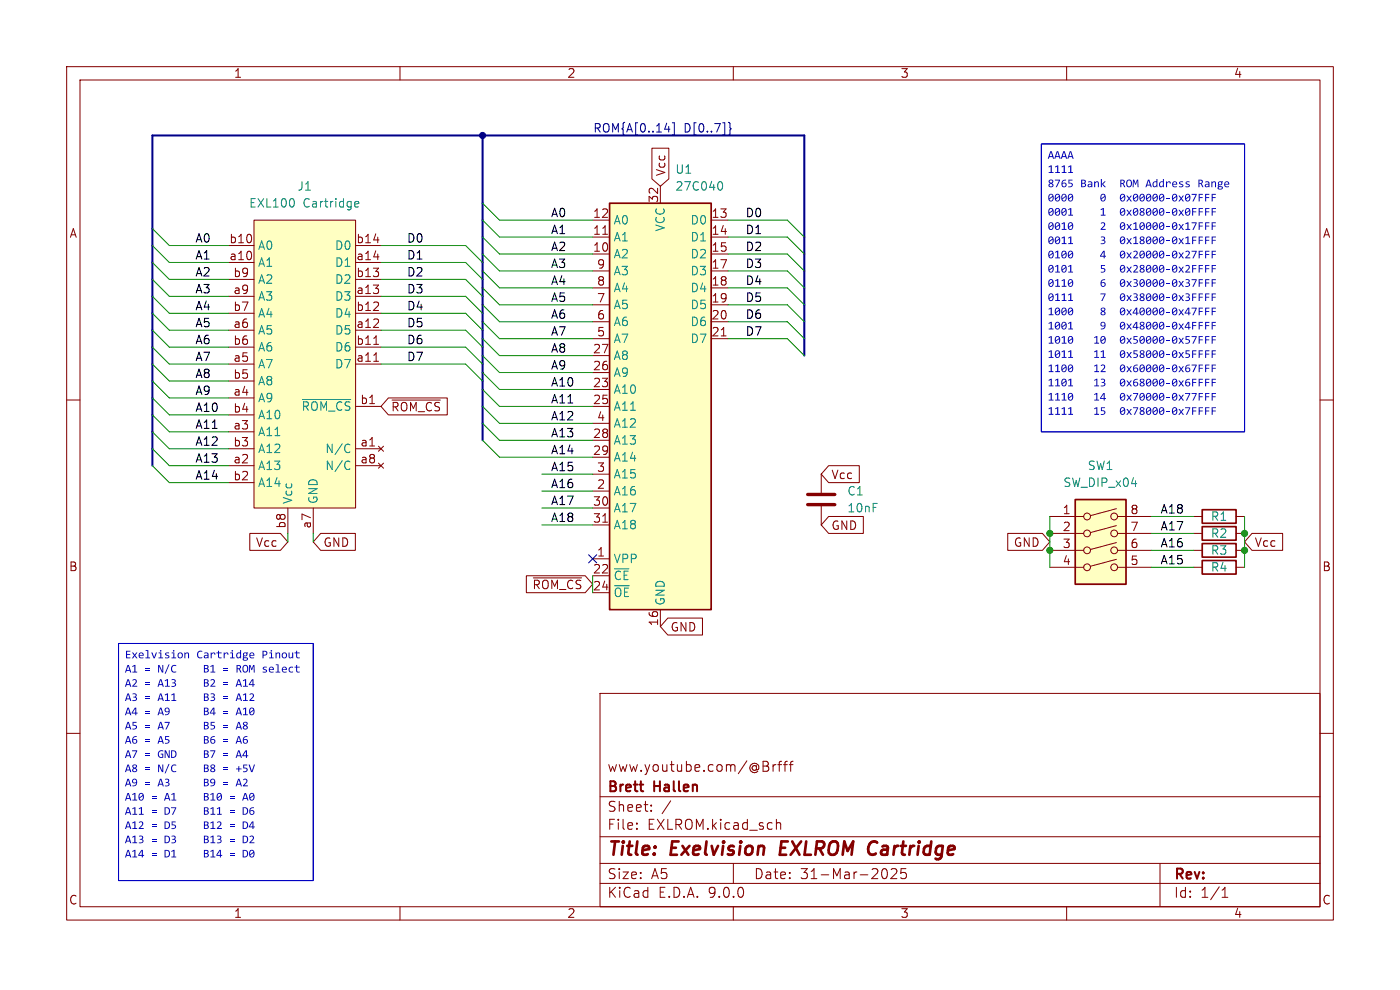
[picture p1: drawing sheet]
<svg xmlns="http://www.w3.org/2000/svg" width="297mm" height="210mm" viewBox="0 0 297 210" stroke-linecap="round" stroke-linejoin="round" font-family="sans-serif">
<g fill="none" stroke="#840000" stroke-width=".22">
<path d="M14.1 14.1h268.8v181.1h-268.8zM17 17h263v175.3h-263zM84.9 14.1v2.9M155.6 14.1v2.9M226.3 14.1v2.9M14.1 84.9h2.9M280 84.9h2.9M253.2 116.7h1.8M262.2 116.7h1.8M14.1 155.6h2.9M127.3 147.1h152.7v45.2h-152.7zM280 155.6h2.9"/>
<path d="M127.3 177.5h152.7M127.3 169h152.7M135.1 175.7v.2M135.1 174.6v.2M138.1 171.9v.2M138.1 170.8v.2M142.3 169.9l-1.8 2.7M163 162.7v.7M164 162.2v1.4M164.6 162.2l-.4 .1-.2 .3M164.7 173.8v2.1M164.7 174.7a.53 .53 0 0 1 .9 .1v1.1"/>
<path d="M165 162.2h.8M165.8 161.5l-.4 .1-.1 .2v1.8M166.2 162.2h.8M167 161.5l-.4 .1-.1 .2v1.8M167.4 162.2h.8M168.2 161.5l-.4 .1-.1 .2v1.8M84.9 192.3v2.9M127.3 187.4h152.7M127.3 183.2h152.7M155.6 192.3v2.9M155.6 183.2v4.2M188 184.5a1.44 1.44 0 0 1-.3 1.9h-.2"/>
<path d="M190.2 184.5v.7l-1.2 1.2h1.3M191.2 184.3l-.1 1 .3-.2 .7 .1 .2 .3v.5l-.4 .4h-.5l-.3-.2M226.3 192.3v2.9M246.1 183.2v9.1M259.3 190.3h1.2M259.3 188.8l.6-.6v2.1"/>
</g>
<path d="M165.8 178.5l-.4 2.8h1.4" fill="none" stroke="#840000" stroke-width=".57"/>
<path d="M255 115.3h7.2v2.9h-7.2z" fill="none" stroke="#840000" stroke-width=".36"/>
<path d="M129.3 43.1h21.6v86.2h-21.6z" fill="#ffffc2"/>
<path d="M129.3 43.1h21.6v86.2h-21.6z" fill="none" stroke="#840000" stroke-width=".36"/>
<g fill="none" stroke="#840000" stroke-width=".22">
<path d="M140.1 39.5v3.6M125.7 46.7h3.6M125.7 50.3h3.6M125.7 53.9h3.6M125.7 57.5h3.6M127.9 49.7h1M150.9 46.7h3.6M150.9 50.3h3.6M150.9 53.9h3.6M150.9 57.5h3.6M125.7 61.1h3.6M125.7 64.7h3.6"/>
<path d="M125.7 68.3h3.6M125.7 71.8h3.6M125.7 75.4h3.6M125.7 79h3.6M150.9 61.1h3.6M150.9 64.7h3.6M150.9 68.3h3.6M150.9 71.8h3.6M153 71.3h1M125.7 82.6h3.6M125.7 86.2h3.6M125.7 89.8h3.6"/>
<path d="M125.7 93.4h3.6M125.7 97h3.6M125.7 100.6h3.6M125.7 104.2h3.6M125.7 107.8h3.6M125.7 111.4h3.6M125.7 118.5h3.6M127.9 110.8h1M125.7 122.1h3.6M125.7 125.7h3.6M140.1 129.3v3.6"/>
</g>
<path d="M152.5 38.6l.2-.1a.98 .98 0 0 1 .7 .8 .98 .98 0 0 1-.4 .9h-.5" fill="none" stroke="#008484" stroke-width=".22"/>
<path d="M53.9 46.7h21.5v61.1h-21.5z" fill="#ffffc2"/>
<g fill="none" stroke="#840000" stroke-width=".22">
<path d="M48.5 52.1h5.4M48.5 55.7h5.4M48.5 59.3h5.4M53.9 46.7h21.5v61.1h-21.5zM75.4 52.1h5.4M75.4 55.7h5.4M75.4 59.3h5.4M48.5 62.9h5.4M48.5 66.5h5.4M48.5 70h5.4M48.5 73.6h5.4M48.5 77.2h5.4"/>
<path d="M75.4 62.9h5.4M75.4 66.5h5.4M75.4 70h5.4M75.4 73.6h5.4M75.4 77.2h5.4M79.3 73h1M79.3 76.6h1M48.5 80.8h5.4M48.5 84.4h5.4M48.5 88h5.4M48.5 91.6h5.4M48.5 95.2h5.4"/>
<path d="M48.5 98.8h5.4M75.4 95.2h5.4M75.4 98.8h5.4M75.4 86.2h5.4M80.3 94.7l1.1 1M80.3 98.2l1.1 1.1M81.4 94.7l-1.1 1M81.4 98.2l-1.1 1.1M48.5 102.4h5.4M61.1 107.8v5.4M66.5 107.8v5.4M253.2 109.6h1.8"/>
<path d="M262.2 109.6h1.8"/>
</g>
<path d="M62.4 42.5v1.1M75.4 43.8h.6M75.4 42.8l.5-.1 .2 .5-.8 .1M64.1 84.7h10.3M73.9 94.2l.3 .2M73.9 97.8l.3 .2M74.2 95.8l-.3 .2M74.2 99.4l-.3 .2" fill="none" stroke="#008484" stroke-width=".22"/>
<path d="M255 108.1h7.2v2.9h-7.2z" fill="none" stroke="#840000" stroke-width=".36"/>
<path d="M228.1 106h10.8v17.9h-10.8z" fill="#ffffc2"/>
<g fill="none" stroke="#840000" stroke-width=".22">
<path d="M138.3 31.4h3.6v6.5l-1.8 1.6-1.8-1.6zM82.4 84.4h12.5v3.6h-12.5l-1.6-1.8zM83.2 84.9h10.2M175.8 98.8h6.5v3.6h-6.5l-1.6-1.8zM53 113.2h6.5l1.6 1.8-1.6 1.7h-6.5zM68 113.2h7.4v3.5h-7.4l-1.5-1.7zM174.2 100.6v3.9M174.2 107.4v4M175.8 109.6h7.4v3.6h-7.4l-1.6-1.8zM213.8 113.2h7.3l1.6 1.8-1.6 1.7h-7.3zM222.7 109.6h7.2M222.7 113.2h7.2"/>
<path d="M222.7 116.7h7.2M236.8 107.9l-5.5 1.5M236.8 111.5l-5.5 1.5M236.8 115.1l-5.5 1.5M236.8 118.7l-5.5 1.4M237.1 109.6h7.2M237.1 113.2h7.2M237.1 116.7h7.2M253.2 113.2h1.8M262.2 113.2h1.8M265.6 113.2h6.5v3.5h-6.5l-1.6-1.7zM111.7 122.1h12.5l1.5 1.8-1.5 1.8h-12.5z"/>
<path d="M113.1 122.6h10.3M141.7 131.1h7.3v3.6h-7.3l-1.6-1.8zM222.7 120.3h7.2M237.1 120.3h7.2M253.2 120.3h1.8M262.2 120.3h1.8"/>
<circle cx="230.6" cy="116.7" r=".72"/>
<circle cx="230.6" cy="109.6" r=".72"/>
<circle cx="230.6" cy="113.2" r=".72"/>
<circle cx="236.4" cy="116.7" r=".72"/>
<circle cx="236.4" cy="109.6" r=".72"/>
<circle cx="236.4" cy="113.2" r=".72"/>
<circle cx="230.6" cy="120.3" r=".72"/>
<circle cx="236.4" cy="120.3" r=".72"/>
</g>
<path d="M228.1 106h10.8v17.9h-10.8zM255 111.7h7.2v2.9h-7.2zM255 118.9h7.2v2.9h-7.2z" fill="none" stroke="#840000" stroke-width=".36"/>
<path d="M171.3 104.9h5.8M171.3 107h5.8" fill="none" stroke="#840000" stroke-width=".72"/>
<path d="M141 27.4h1.1M141.9 26.8v1.2M142.6 26h.5v2.6h-.5M154.5 26l.4 .2v.9l.2 .2-.2 .3v.8l-.4 .3M124.9 117.7l1.7 1.7M126.6 117.7l-1.7 1.7" fill="none" stroke="#000084" stroke-width=".22"/>
<path d="M102.4 28.7v64.7M170.6 75.4v-46.7h-138.3v70.1" fill="none" stroke="#000084" stroke-width=".43"/>
<g fill="none" stroke="#008400" stroke-width=".22">
<path d="M32.3 59.3l3.6 3.6h12.6M32.3 52.1l3.6 3.6h12.6M32.3 48.5l3.6 3.6h12.6M32.3 55.7l3.6 3.6h12.6M80.8 55.7h18l3.6 3.6M80.8 52.1h18l3.6 3.6M80.8 59.3h18l3.6 3.6M102.4 46.7l3.6 3.6h19.7M102.4 43.1l3.6 3.6h19.7M102.4 53.9l3.6 3.6h19.7M102.4 50.3l3.6 3.6h19.7M102.4 57.5l3.6 3.6h19.7"/>
<path d="M154.5 50.3h12.5l3.6 3.6M154.5 46.7h12.5l3.6 3.6M154.5 57.5h12.5l3.6 3.6M154.5 53.9h12.5l3.6 3.6M32.3 77.2l3.6 3.6h12.6M32.3 73.6l3.6 3.6h12.6M32.3 70l3.6 3.6h12.6M32.3 66.5l3.6 3.5h12.6M32.3 62.9l3.6 3.6h12.6M80.8 62.9h18l3.6 3.6M80.8 77.2h18l3.6 3.6M80.8 73.6h18l3.6 3.6"/>
<path d="M80.8 70h18l3.6 3.6M80.8 66.5h18l3.6 3.5M102.4 64.7l3.6 3.6h19.7M102.4 71.8l3.6 3.6h19.7M102.4 68.3l3.6 3.5h19.7M102.4 79l3.6 3.6h19.7M102.4 75.4l3.6 3.6h19.7M102.4 61.1l3.6 3.6h19.7M154.5 68.3h12.5l3.6 3.5M154.5 71.8h12.5l3.6 3.6M154.5 61.1h12.5l3.6 3.6M154.5 64.7h12.5l3.6 3.6"/>
<path d="M32.3 95.2l3.6 3.6h12.6M32.3 84.4l3.6 3.6h12.6M32.3 98.8l3.6 3.6h12.6M32.3 91.6l3.6 3.6h12.6M32.3 88l3.6 3.6h12.6M32.3 80.8l3.6 3.6h12.6M102.4 82.6l3.6 3.6h19.7M102.4 93.4l3.6 3.6h19.7M102.4 89.8l3.6 3.6h19.7M102.4 86.2l3.6 3.6h19.7M61.1 113.2v1.8M66.5 113.2v1.8"/>
<path d="M115 107.8h10.7M115 111.4h10.7M115 100.6h10.7M115 104.2h10.7M222.7 109.6v10.7M244.3 109.6h8.9M244.3 116.7h8.9M244.3 113.2h8.9M264 109.6v10.7M125.7 122.1v3.6M244.3 120.3h8.9"/>
</g>
<path d="M220.9 30.5h43.1v61.1h-43.1zM25.1 136.5h41.4v50.3h-41.4z" fill="none" stroke="#0000c2" stroke-width=".22"/>
<g fill="#0000c2">
<path d="M37.8 138.6a.6 .6 0 0 1 1 0 .6 .6 0 0 1-.4 .9 .6 .6 0 0 1-.7-.5h.2a.41 .41 0 0 0 .5 .4 .41 .41 0 0 0 .1-.7l-.4-.1-.2 .4h-.2z"/>
<path d="M39.1 138.4h.2v.2l.3-.2 .4 .1 .1 1.1h-.2v-.8l-.2-.2-.4 .2v.8h-.2z"/>
<path d="M53 138.6l.3-.2a.54 .54 0 0 1 .7 .7h-.9l.2 .4 .6-.1v.2l-.2 .1a.61 .61 0 0 1-.6-.2 .61 .61 0 0 1-.2-.6h.8a.33 .33 0 0 0-.3-.3 .33 .33 0 0 0-.3 .3h-.2z"/>
<path d="M62.5 138.4h.3v-.3l.2-.1v.4h.6v.2h-.6v.6a.34 .34 0 0 0 .6 .2v.2l-.2 .1a.44 .44 0 0 1-.6-.5v-.6h-.3z"/>
<path d="M62.5 141.4h.3v-.3l.2-.1v.4h.6v.2h-.6v.6a.34 .34 0 0 0 .6 .3v.1l-.2 .1a.44 .44 0 0 1-.6-.4v-.7h-.3z"/>
</g>
<circle cx="102.4" cy="28.7" r=".65" fill="#000084" stroke="#000084" stroke-width=".22"/>
<g fill="#008400" stroke="#008400" stroke-width=".22">
<circle cx="222.7" cy="113.2" r=".65"/>
<circle cx="264" cy="113.2" r=".65"/>
<circle cx="222.7" cy="116.7" r=".65"/>
<circle cx="264" cy="116.7" r=".65"/>
</g>
<g font-size="3.9" fill="#840000">
<text x="128.7" y="182.3">Title:</text>
<text x="142.4" y="182.3">Exelvision</text>
<text x="166.7" y="182.3">EXLROM Cartridge</text>
</g>
<g font-size="3" fill="#840000">
<text x="128.7" y="164">www.youtube.com/@Brfff</text>
<text x="128.7" y="172.5">Sheet:</text>
<text x="128.7" y="168.6">Brett</text>
<text x="138.8" y="168.6">Hallen</text>
<text x="128.7" y="176.3">File:</text>
<text x="137.3" y="176.3">EXLROM.kicad_sch</text>
<text x="128.7" y="190.8">KiCad</text>
<text x="128.7" y="186.8">Size:</text>
<text x="138.1" y="186.8">A5</text>
<text x="139.6" y="190.8">E.D.A.</text>
<text x="150.4" y="190.8">9.0.0</text>
<text x="159.8" y="186.8">Date:</text>
<text x="169.7" y="186.8">31-Mar-2025</text>
<text x="248.9" y="187.1">Rev:</text>
<text x="248.9" y="190.8">Id:</text>
<text x="254.7" y="190.8">1/1</text>
</g>
<g font-size="2.6" fill="#840000">
<text x="49.5" y="16.8">1</text>
<text x="120.2" y="16.8">2</text>
<text x="190.9" y="16.8">3</text>
<text x="261.6" y="16.8">4</text>
<text x="14.6" y="50.7">A</text>
<text x="280.5" y="50.7">A</text>
<text x="14.5" y="121.5">B</text>
<text x="280.4" y="121.5">B</text>
<text x="14.5" y="192.2">C</text>
<text x="49.5" y="195">1</text>
<text x="120.2" y="195">2</text>
<text x="190.9" y="195">3</text>
<text x="261.6" y="195">4</text>
<text x="280.4" y="192.2">C</text>
</g>
<g font-size="2.5" fill="#000084">
<text x="125.7" y="28.2">ROM{A[0..14]</text>
<text x="145.1" y="28.2">D[0..7]}</text>
</g>
<g font-size="2.5" fill="#0000c2">
<text x="222.3" y="34.4">AAAA</text>
<text x="222.3" y="37.4">1111</text>
<text x="222.3" y="40.4">8765 Bank</text>
<text x="237.5" y="40.4">ROMAddress</text>
<text x="254" y="40.4">Range</text>
<text x="222.3" y="43.5">0000</text>
<text x="222.3" y="46.5">0001</text>
<text x="233.3" y="43.5">0</text>
<text x="233.3" y="46.5">1</text>
<text x="237.5" y="43.5">0x00000-0x07FFF</text>
<text x="237.5" y="46.5">0x08000-0x0FFFF</text>
<text x="222.3" y="49.5">0010</text>
<text x="222.3" y="52.5">0011</text>
<text x="233.3" y="49.5">2</text>
<text x="233.3" y="52.5">3</text>
<text x="237.5" y="49.5">0x10000-0x17FFF</text>
<text x="237.5" y="52.5">0x18000-0x1FFFF</text>
<text x="222.3" y="55.5">0100</text>
<text x="222.3" y="58.5">0101</text>
<text x="233.3" y="55.5">4</text>
<text x="233.3" y="58.5">5</text>
<text x="237.5" y="55.5">0x20000-0x27FFF</text>
<text x="237.5" y="58.5">0x28000-0x2FFFF</text>
<text x="222.3" y="61.6">0110</text>
<text x="222.3" y="64.6">0111</text>
<text x="233.3" y="61.6">6</text>
<text x="233.3" y="64.6">7</text>
<text x="237.5" y="61.6">0x30000-0x37FFF</text>
<text x="237.5" y="64.6">0x38000-0x3FFFF</text>
<text x="222.3" y="67.6">1000</text>
<text x="222.3" y="70.6">1001</text>
<text x="233.3" y="67.6">8</text>
<text x="233.3" y="70.6">9</text>
<text x="237.5" y="67.6">0x40000-0x47FFF</text>
<text x="237.5" y="70.6">0x48000-0x4FFFF</text>
<text x="222.3" y="73.6">1010</text>
<text x="222.3" y="76.7">1011</text>
<text x="231.9" y="73.6">10</text>
<text x="231.9" y="76.7">11</text>
<text x="237.5" y="73.6">0x50000-0x57FFF</text>
<text x="237.5" y="76.7">0x58000-0x5FFFF</text>
<text x="222.3" y="79.7">1100</text>
<text x="222.3" y="82.7">1101</text>
<text x="231.9" y="79.7">12</text>
<text x="231.9" y="82.7">13</text>
<text x="237.5" y="79.7">0x60000-0x67FFF</text>
<text x="237.5" y="82.7">0x68000-0x6FFFF</text>
<text x="222.3" y="85.7">1110</text>
<text x="222.3" y="88.7">1111</text>
<text x="231.9" y="85.7">14</text>
<text x="231.9" y="88.7">15</text>
<text x="237.5" y="85.7">0x70000-0x77FFF</text>
<text x="237.5" y="88.7">0x78000-0x7FFFF</text>
<text x="26.5" y="140.4">Exelvision</text>
<text x="26.5" y="143.4">A1 = N/C</text>
<text x="41.7" y="140.4">Cartridge</text>
<text x="43.1" y="143.4">B1 = ROMselect</text>
<text x="55.5" y="140.4">Pinout</text>
<text x="26.5" y="146.4">A2 = A13</text>
<text x="26.5" y="149.4">A3 = A11</text>
<text x="43.1" y="146.4">B2 = A14</text>
<text x="43.1" y="149.4">B3 = A12</text>
<text x="26.5" y="152.4">A4 = A9</text>
<text x="26.5" y="155.5">A5 = A7</text>
<text x="43.1" y="152.4">B4 = A10</text>
<text x="43.1" y="155.5">B5 = A8</text>
<text x="26.5" y="158.5">A6 = A5</text>
<text x="26.5" y="161.5">A7 = GND</text>
<text x="43.1" y="158.5">B6 = A6</text>
<text x="43.1" y="161.5">B7 = A4</text>
<text x="26.5" y="164.5">A8 = N/C</text>
<text x="26.5" y="167.5">A9 = A3</text>
<text x="43.1" y="164.5">B8 = +5V</text>
<text x="43.1" y="167.5">B9 = A2</text>
<text x="26.5" y="170.6">A10 = A1</text>
<text x="26.5" y="173.6">A11 = D7</text>
<text x="43.1" y="170.6">B10 = A0</text>
<text x="43.1" y="173.6">B11 = D6</text>
<text x="26.5" y="176.6">A12 = D5</text>
<text x="26.5" y="179.6">A13 = D3</text>
<text x="43.1" y="176.6">B12 = D4</text>
<text x="43.1" y="179.6">B13 = D2</text>
<text x="26.5" y="182.6">A14 = D1</text>
<text x="43.1" y="182.6">B14 = D0</text>
</g>
<g font-size="2.5" fill="#008484">
<text x="63" y="40.7">J1</text>
<text x="143.1" y="40.7">27C040</text>
<text x="143.1" y="37.1">U1</text>
<text x="52.7" y="44.3">EXL100</text>
<text x="64.3" y="44.3">Cartridge</text>
<text x="130" y="47.9">A0</text>
<text x="146.4" y="47.9">D0</text>
<text x="54.6" y="53.3">A0</text>
<text x="70.9" y="53.3">D0</text>
<text x="130" y="51.5">A1</text>
<text x="141.3" y="49.2" transform="rotate(-90 141.3 49.2)">VCC</text>
<text x="146.4" y="51.5">D1</text>
<text x="54.6" y="56.9">A1</text>
<text x="70.9" y="56.9">D1</text>
<text x="130" y="55.1">A2</text>
<text x="130" y="58.7">A3</text>
<text x="146.4" y="55.1">D2</text>
<text x="146.4" y="58.7">D3</text>
<text x="54.6" y="60.5">A2</text>
<text x="54.6" y="64.1">A3</text>
<text x="70.9" y="60.5">D2</text>
<text x="70.9" y="64.1">D3</text>
<text x="130" y="62.3">A4</text>
<text x="130" y="65.9">A5</text>
<text x="146.4" y="62.3">D4</text>
<text x="146.4" y="65.9">D5</text>
<text x="54.6" y="67.7">A4</text>
<text x="54.6" y="71.3">A5</text>
<text x="70.9" y="67.7">D4</text>
<text x="70.9" y="71.3">D5</text>
<text x="130" y="69.5">A6</text>
<text x="146.4" y="69.5">D6</text>
<text x="54.6" y="74.9">A6</text>
<text x="70.9" y="74.9">D6</text>
<text x="130" y="73.1">A7</text>
<text x="130" y="76.7">A8</text>
<text x="146.4" y="73.1">D7</text>
<text x="54.6" y="78.5">A7</text>
<text x="54.6" y="82">A8</text>
<text x="70.9" y="78.5">D7</text>
<text x="130" y="80.2">A9</text>
<text x="130" y="83.8">A10</text>
<text x="54.6" y="85.6">A9</text>
<text x="54.6" y="89.2">A10</text>
<text x="63.8" y="87.4">~{ROM_CS}</text>
<text x="130" y="87.4">A11</text>
<text x="54.6" y="92.8">A11</text>
<text x="130" y="91">A12</text>
<text x="130" y="94.6">A13</text>
<text x="54.6" y="96.4">A12</text>
<text x="54.6" y="100">A13</text>
<text x="68.9" y="96.4">N/C</text>
<text x="68.9" y="100">N/C</text>
<text x="130" y="98.2">A14</text>
<text x="130" y="101.8">A15</text>
<text x="230.6" y="100">SW1</text>
<text x="54.6" y="103.6">A14</text>
<text x="62.3" y="107" transform="rotate(-90 62.3 107)">Vcc</text>
<text x="67.7" y="107" transform="rotate(-90 67.7 107)">GND</text>
<text x="130" y="105.4">A16</text>
<text x="179.6" y="105.4">C1</text>
<text x="225.4" y="103.6">SW_DIP_x04</text>
<text x="130" y="109">A17</text>
<text x="130" y="112.6">A18</text>
<text x="179.6" y="109">10nF</text>
<text x="256.7" y="110.8">R1</text>
<text x="130" y="119.8">VPP</text>
<text x="256.7" y="118">R3</text>
<text x="256.7" y="114.4">R2</text>
<text x="130" y="123.4">~{CE}</text>
<text x="256.7" y="121.6">R4</text>
<text x="130" y="126.9">~{OE}</text>
<text x="141.3" y="128.6" transform="rotate(-90 141.3 128.6)">GND</text>
</g>
<g font-size="2.5" fill="#840000">
<text x="141.4" y="37.5" transform="rotate(-90 141.4 37.5)">Vcc</text>
<text x="125.7" y="46.3">12</text>
<text x="139.7" y="43.2" transform="rotate(-90 139.7 43.2)">32</text>
<text x="150.8" y="46.3">13</text>
<text x="48.5" y="51.7">b10</text>
<text x="75.5" y="51.7">b14</text>
<text x="125.7" y="49.9">11</text>
<text x="125.7" y="53.5">10</text>
<text x="150.8" y="49.9">14</text>
<text x="150.8" y="53.5">15</text>
<text x="48.5" y="55.3">a10</text>
<text x="49.4" y="58.9">b9</text>
<text x="75.5" y="55.3">a14</text>
<text x="75.5" y="58.9">b13</text>
<text x="126.5" y="57.1">9</text>
<text x="150.8" y="57.1">17</text>
<text x="49.4" y="62.5">a9</text>
<text x="75.5" y="62.5">a13</text>
<text x="126.5" y="60.7">8</text>
<text x="126.5" y="64.3">7</text>
<text x="150.8" y="60.7">18</text>
<text x="150.8" y="64.3">19</text>
<text x="49.4" y="66.1">b7</text>
<text x="49.4" y="69.7">a6</text>
<text x="75.5" y="66.1">b12</text>
<text x="75.5" y="69.7">a12</text>
<text x="126.5" y="67.9">6</text>
<text x="126.5" y="71.5">5</text>
<text x="150.8" y="67.9">20</text>
<text x="150.8" y="71.5">21</text>
<text x="49.4" y="73.3">b6</text>
<text x="49.4" y="76.9">a5</text>
<text x="75.5" y="73.3">b11</text>
<text x="75.5" y="76.9">a11</text>
<text x="125.7" y="75.1">27</text>
<text x="49.4" y="80.5">b5</text>
<text x="125.7" y="78.7">26</text>
<text x="125.7" y="82.3">23</text>
<text x="49.4" y="84.1">a4</text>
<text x="49.4" y="87.6">b4</text>
<text x="76.3" y="85.9">b1</text>
<text x="82.8" y="87.6">~{ROM_CS}</text>
<text x="125.7" y="85.9">25</text>
<text x="126.5" y="89.4">4</text>
<text x="49.4" y="91.2">a3</text>
<text x="49.4" y="94.8">b3</text>
<text x="76.3" y="94.8">a1</text>
<text x="125.7" y="93">28</text>
<text x="49.4" y="98.4">a2</text>
<text x="76.3" y="98.4">a8</text>
<text x="125.7" y="96.6">29</text>
<text x="126.5" y="100.2">3</text>
<text x="176.2" y="101.9">Vcc</text>
<text x="49.4" y="102">b2</text>
<text x="125.7" y="107.4">30</text>
<text x="126.5" y="103.8">2</text>
<text x="60.7" y="112.3" transform="rotate(-90 60.7 112.3)">b8</text>
<text x="66.1" y="112.3" transform="rotate(-90 66.1 112.3)">a7</text>
<text x="125.7" y="111">31</text>
<text x="176.2" y="112.7">GND</text>
<text x="225.3" y="109.2">1</text>
<text x="225.3" y="112.8">2</text>
<text x="239.7" y="109.2">8</text>
<text x="239.7" y="112.8">7</text>
<text x="54.1" y="116.3">Vcc</text>
<text x="68.5" y="116.3">GND</text>
<text x="126.5" y="118.2">1</text>
<text x="214.9" y="116.3">GND</text>
<text x="225.3" y="116.4">3</text>
<text x="225.3" y="120">4</text>
<text x="239.7" y="116.4">6</text>
<text x="239.7" y="120">5</text>
<text x="266" y="116.3">Vcc</text>
<text x="112.8" y="125.3">~{ROM_CS}</text>
<text x="125.7" y="121.8">22</text>
<text x="125.7" y="125.4">24</text>
<text x="139.7" y="133" transform="rotate(-90 139.7 133)">16</text>
<text x="142.1" y="134.3">GND</text>
</g>
<g font-size="2.5">
<text x="116.7" y="46.2">A0</text>
<text x="158.1" y="46.2">D0</text>
<text x="41.3" y="51.6">A0</text>
<text x="86.2" y="51.6">D0</text>
<text x="116.7" y="53.4">A2</text>
<text x="116.7" y="49.8">A1</text>
<text x="158.1" y="49.8">D1</text>
<text x="158.1" y="53.4">D2</text>
<text x="41.3" y="55.2">A1</text>
<text x="41.3" y="58.8">A2</text>
<text x="86.2" y="55.2">D1</text>
<text x="86.2" y="58.8">D2</text>
<text x="116.7" y="57">A3</text>
<text x="158.1" y="57">D3</text>
<text x="41.3" y="62.4">A3</text>
<text x="41.3" y="66">A4</text>
<text x="86.2" y="62.4">D3</text>
<text x="86.2" y="66">D4</text>
<text x="116.7" y="60.6">A4</text>
<text x="116.7" y="64.2">A5</text>
<text x="158.1" y="60.6">D4</text>
<text x="158.1" y="64.2">D5</text>
<text x="41.3" y="69.6">A5</text>
<text x="86.2" y="69.6">D5</text>
<text x="116.7" y="67.8">A6</text>
<text x="116.7" y="71.3">A7</text>
<text x="158.1" y="71.3">D7</text>
<text x="158.1" y="67.8">D6</text>
<text x="41.3" y="73.1">A6</text>
<text x="41.3" y="76.7">A7</text>
<text x="86.2" y="73.1">D6</text>
<text x="86.2" y="76.7">D7</text>
<text x="116.7" y="74.9">A8</text>
<text x="41.3" y="80.3">A8</text>
<text x="41.3" y="83.9">A9</text>
<text x="116.7" y="78.5">A9</text>
<text x="116.7" y="82.1">A10</text>
<text x="41.3" y="87.5">A10</text>
<text x="116.7" y="85.7">A11</text>
<text x="116.7" y="89.3">A12</text>
<text x="41.3" y="94.7">A12</text>
<text x="41.3" y="91.1">A11</text>
<text x="116.7" y="92.9">A13</text>
<text x="41.3" y="101.9">A14</text>
<text x="41.3" y="98.3">A13</text>
<text x="116.7" y="96.5">A14</text>
<text x="116.7" y="100.1">A15</text>
<text x="116.7" y="107.3">A17</text>
<text x="116.7" y="103.7">A16</text>
<text x="116.7" y="110.9">A18</text>
<text x="246.1" y="109.1">A18</text>
<text x="246.1" y="112.7">A17</text>
<text x="246.1" y="119.8">A15</text>
<text x="246.1" y="116.3">A16</text>
</g>
</svg>
